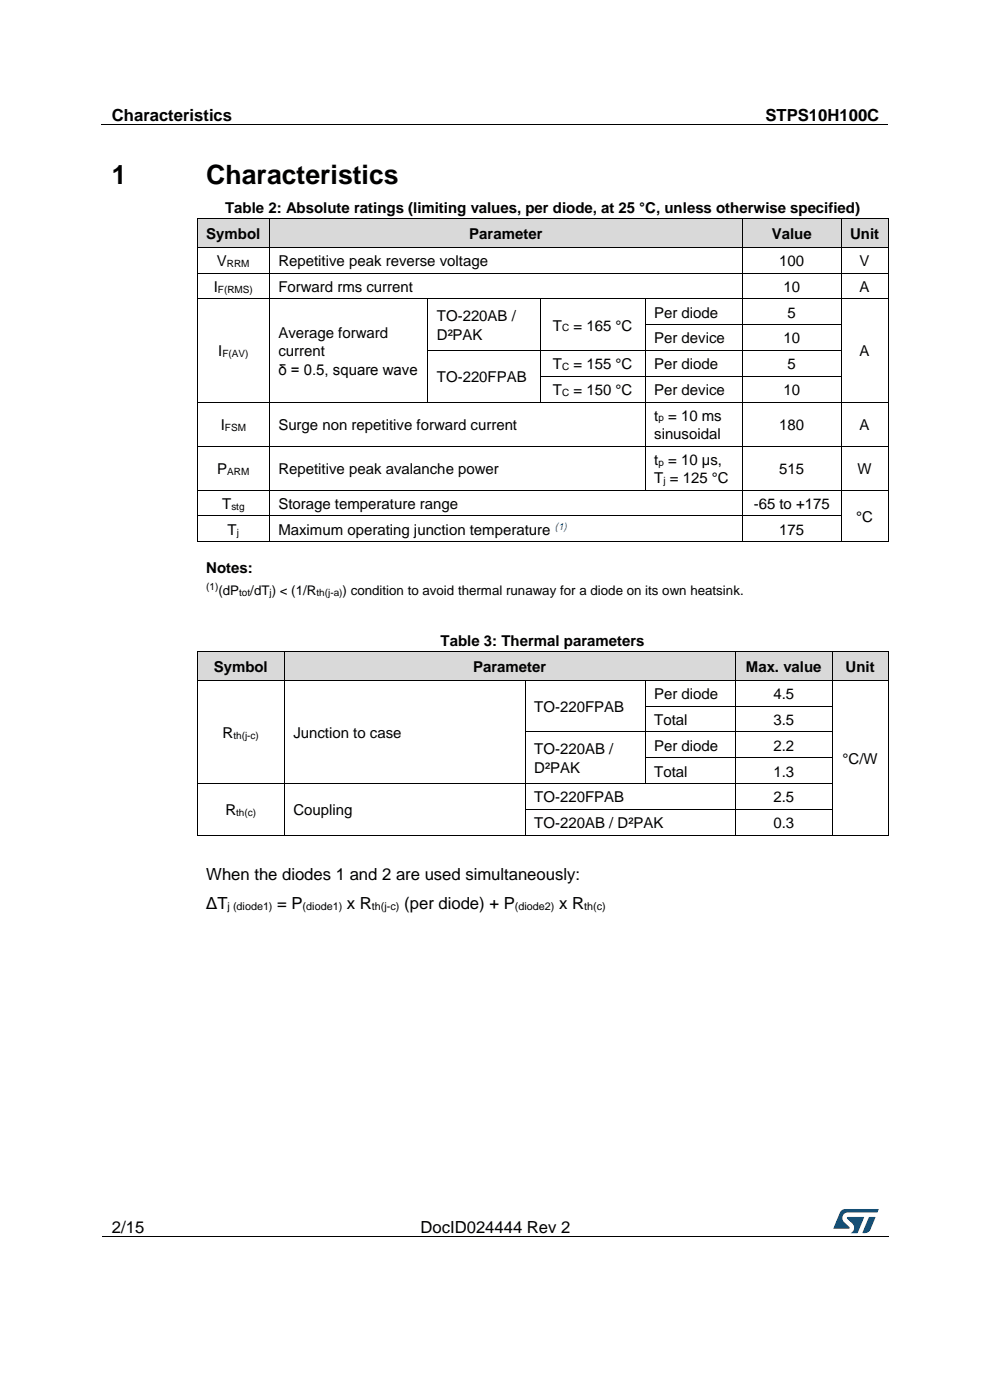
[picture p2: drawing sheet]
<svg xmlns="http://www.w3.org/2000/svg" width="210mm" height="297mm" viewBox="0 0 210 297" stroke-linecap="round" stroke-linejoin="round" font-family="sans-serif">
<path d="M21.5 26.4h166.7M21.5 262.4h166.7" fill="none" stroke="#000" stroke-width=".21"/>
<g fill="#000">
<path d="M104.8 26.4h.2v.1h-.2z" fill-rule="evenodd"/>
<path d="M61.6 262.3h.1v.2h-.1z" fill-rule="evenodd"/>
<path d="M148 262.3h.2v.2h-.2z" fill-rule="evenodd"/>
</g>
<g fill="#005288">
<path d="M178.2 256.9l.6-.4h.4l7 .1-.3 .6h-6.1a1.26 1.26 0 0 0-1.3 1.1 1.26 1.26 0 0 0 .8 1.4l.7 .6v.3l-3.3 .1z"/>
<path d="M184.2 258.2l1.3 .1-1 2.5a1.32 1.32 0 0 1-1.7 .7z"/>
<path d="M179.6 258.2l3.6 .1-1.5 3.3h-1.4a1.35 1.35 0 0 0 .7-1.2 1.35 1.35 0 0 0-.8-1.2l-.6-.6z"/>
</g>
<g fill="#d9d9d9">
<path d="M41.8 46.4h15.3v6h-15.3z" fill-rule="evenodd"/>
<path d="M43.7 46.4h11.5v6h-11.5z" fill-rule="evenodd"/>
<path d="M57.1 46.4h100.2v6h-100.2z" fill-rule="evenodd"/>
<path d="M59 46.4h96.5v6h-96.5z" fill-rule="evenodd"/>
<path d="M157.4 46.4h20.8v6h-20.8z" fill-rule="evenodd"/>
<path d="M159.3 46.4h17.1v6h-17.1z" fill-rule="evenodd"/>
<path d="M178.3 46.4h9.9v6h-9.9z" fill-rule="evenodd"/>
<path d="M180.2 46.4h6.1v6h-6.1z" fill-rule="evenodd"/>
</g>
<g fill="#000">
<path d="M41.7 52.4h.2v.2h-.2z" fill-rule="evenodd"/>
<path d="M41.7 52.4h.2v.2h-.2z" fill-rule="evenodd"/>
<path d="M41.7 57.9h.2v.1h-.2z" fill-rule="evenodd"/>
<path d="M41.8 46.3v.1z" fill-rule="evenodd"/>
<path d="M41.8 46.3v.1z" fill-rule="evenodd"/>
<path d="M41.9 52.4h.2v.2h-.2z" fill-rule="evenodd"/>
<path d="M57 52.4h.2v.2h-.2z" fill-rule="evenodd"/>
<path d="M57 57.9h.2v.1h-.2z" fill-rule="evenodd"/>
<path d="M57.1 46.3l.1 .1z" fill-rule="evenodd"/>
<path d="M57.2 52.4h.2v.2h-.2z" fill-rule="evenodd"/>
<path d="M157.3 52.4h.2v.2h-.2z" fill-rule="evenodd"/>
<path d="M157.3 57.9h.2v.1h-.2z" fill-rule="evenodd"/>
<path d="M157.3 46.3l.1 .1z" fill-rule="evenodd"/>
<path d="M157.5 52.4h.1v.2h-.1z" fill-rule="evenodd"/>
<path d="M178.2 52.4h.1v.2h-.1z" fill-rule="evenodd"/>
<path d="M178.2 57.9h.1v.1h-.1z" fill-rule="evenodd"/>
<path d="M178.2 46.3l.1 .1z" fill-rule="evenodd"/>
<path d="M178.3 52.4h.2v.2h-.2z" fill-rule="evenodd"/>
<path d="M188.2 52.4h.1v.2h-.1z" fill-rule="evenodd"/>
<path d="M188.2 52.4h.1v.2h-.1z" fill-rule="evenodd"/>
<path d="M188.2 57.9h.1v.1h-.1z" fill-rule="evenodd"/>
<path d="M188.2 46.3l.1 .1z" fill-rule="evenodd"/>
<path d="M188.2 46.3l.1 .1z" fill-rule="evenodd"/>
<path d="M41.7 63.3h.2v.2h-.2z" fill-rule="evenodd"/>
<path d="M41.7 68.8h.2v.2h-.2z" fill-rule="evenodd"/>
<path d="M41.7 74.3h.2v.1h-.2z" fill-rule="evenodd"/>
<path d="M41.7 79.7h.2v.2h-.2z" fill-rule="evenodd"/>
<path d="M57 63.3h.2v.2h-.2z" fill-rule="evenodd"/>
<path d="M57 68.8h.2v.2h-.2z" fill-rule="evenodd"/>
<path d="M57 74.3h.2v.1h-.2z" fill-rule="evenodd"/>
<path d="M57 79.7h.2v.2h-.2z" fill-rule="evenodd"/>
<path d="M90.6 63.3h.2v.2h-.2z" fill-rule="evenodd"/>
<path d="M90.6 68.8h.2v.2h-.2z" fill-rule="evenodd"/>
<path d="M90.6 74.3h.2v.1h-.2z" fill-rule="evenodd"/>
<path d="M90.6 79.7h.2v.2h-.2z" fill-rule="evenodd"/>
<path d="M114.4 63.3h.2v.2h-.2z" fill-rule="evenodd"/>
<path d="M114.4 68.8h.2v.2h-.2z" fill-rule="evenodd"/>
<path d="M114.4 74.3h.2v.1h-.2z" fill-rule="evenodd"/>
<path d="M114.4 79.7h.2v.2h-.2z" fill-rule="evenodd"/>
<path d="M136.7 63.3h.1v.2h-.1z" fill-rule="evenodd"/>
<path d="M136.7 68.8h.1v.2h-.1z" fill-rule="evenodd"/>
<path d="M136.7 74.3h.1v.1h-.1z" fill-rule="evenodd"/>
<path d="M136.7 79.7h.1v.2h-.1z" fill-rule="evenodd"/>
<path d="M157.3 63.3h.2v.2h-.2z" fill-rule="evenodd"/>
<path d="M157.3 68.8h.2v.2h-.2z" fill-rule="evenodd"/>
<path d="M157.3 74.3h.2v.1h-.2z" fill-rule="evenodd"/>
<path d="M157.3 79.7h.2v.2h-.2z" fill-rule="evenodd"/>
<path d="M178.2 63.3h.1v.2h-.1z" fill-rule="evenodd"/>
<path d="M178.2 68.8h.1v.2h-.1z" fill-rule="evenodd"/>
<path d="M178.2 74.3h.1v.1h-.1z" fill-rule="evenodd"/>
<path d="M178.2 79.7h.1v.2h-.1z" fill-rule="evenodd"/>
<path d="M188.2 63.3h.1v.2h-.1z" fill-rule="evenodd"/>
<path d="M188.2 68.8h.1v.2h-.1z" fill-rule="evenodd"/>
<path d="M188.2 74.3h.1v.1h-.1z" fill-rule="evenodd"/>
<path d="M188.2 79.7h.1v.2h-.1z" fill-rule="evenodd"/>
<path d="M41.7 85.2h.2v.2h-.2z" fill-rule="evenodd"/>
<path d="M41.7 94.6h.2v.1h-.2z" fill-rule="evenodd"/>
<path d="M57 85.2h.2v.2h-.2z" fill-rule="evenodd"/>
<path d="M57 94.6h.2v.1h-.2z" fill-rule="evenodd"/>
<path d="M90.6 85.2h.2v.2h-.2z" fill-rule="evenodd"/>
<path d="M114.4 85.2h.2v.2h-.2z" fill-rule="evenodd"/>
<path d="M136.7 85.2h.1v.2h-.1z" fill-rule="evenodd"/>
<path d="M136.7 94.6h.1v.1h-.1z" fill-rule="evenodd"/>
<path d="M157.3 85.2h.2v.2h-.2z" fill-rule="evenodd"/>
<path d="M157.3 94.6h.2v.1h-.2z" fill-rule="evenodd"/>
<path d="M178.2 85.2h.1v.2h-.1z" fill-rule="evenodd"/>
<path d="M178.2 94.6h.1v.1h-.1z" fill-rule="evenodd"/>
<path d="M188.2 85.2h.1v.2h-.1z" fill-rule="evenodd"/>
<path d="M188.2 94.6h.1v.1h-.1z" fill-rule="evenodd"/>
<path d="M41.7 103.9h.2v.2h-.2z" fill-rule="evenodd"/>
<path d="M41.7 109.4h.2v.1h-.2z" fill-rule="evenodd"/>
<path d="M41.7 114.8h.2v.2h-.2z" fill-rule="evenodd"/>
<path d="M41.7 114.8h.2v.2h-.2z" fill-rule="evenodd"/>
<path d="M57 103.9h.2v.2h-.2z" fill-rule="evenodd"/>
<path d="M57 109.4h.2v.1h-.2z" fill-rule="evenodd"/>
<path d="M57 114.8h.2v.2h-.2z" fill-rule="evenodd"/>
<path d="M136.7 103.9h.1v.2h-.1z" fill-rule="evenodd"/>
<path d="M157.3 103.9h.2v.2h-.2z" fill-rule="evenodd"/>
<path d="M157.3 109.4h.2v.1h-.2z" fill-rule="evenodd"/>
<path d="M157.3 114.8h.2v.2h-.2z" fill-rule="evenodd"/>
<path d="M178.2 103.9h.1v.2h-.1z" fill-rule="evenodd"/>
<path d="M178.2 109.4h.1v.1h-.1z" fill-rule="evenodd"/>
<path d="M178.2 114.8h.1v.2h-.1z" fill-rule="evenodd"/>
<path d="M188.2 103.9h.1v.2h-.1z" fill-rule="evenodd"/>
<path d="M188.2 109.4h.1v.1h-.1z" fill-rule="evenodd"/>
<path d="M188.2 114.8h.1v.2h-.1z" fill-rule="evenodd"/>
<path d="M188.2 114.8h.1v.2h-.1z" fill-rule="evenodd"/>
</g>
<g fill="none" stroke="#000" stroke-width=".21">
<path d="M41.8 46.4v6M41.8 52.6v5.3M41.8 58v5.3M41.8 46.3h15.3M41.9 57.9h15.1M42.1 52.5h14.9M57.1 46.4v6M57.1 52.6v5.3M57.1 58v5.3M57.2 46.3h100.1M57.2 57.9h100.1M57.4 52.5h99.9"/>
<path d="M157.4 46.4v6M157.4 52.6v5.3M157.4 58v5.3M157.4 46.3h20.8M157.5 57.9h20.7M157.6 52.5h20.6M178.3 46.4v6M178.3 52.6v5.3M178.3 58v5.3M178.3 46.3h9.9M178.3 57.9h9.9M178.5 52.5h9.7"/>
<path d="M188.2 46.4v6M188.2 52.6v5.3M188.2 58v5.3M41.8 63.5v5.3M41.8 69v5.3M41.8 74.4v5.3M41.8 79.9v5.3M41.9 63.4h15.1M57.1 63.5v5.3M57.1 69v5.3M57.1 74.4v5.3M57.1 79.9v5.3"/>
<path d="M57.2 63.4h33.4M90.7 63.5v5.3M90.7 69v5.3M90.7 74.4v5.3M90.7 79.9v5.3M90.8 63.4h23.6M90.8 74.3h23.6M114.5 63.5v5.3M114.5 69v5.3M114.5 74.4v5.3M114.5 79.9v5.3M114.6 63.4h22.1"/>
<path d="M114.6 74.3h22.1M114.6 79.8h22.1M136.8 63.5v5.3M136.8 69v5.3M136.8 74.4v5.3M136.8 79.9v5.3M136.8 63.4h20.5M136.8 68.9h20.5M136.8 74.3h20.5M136.8 79.8h20.5M157.4 63.5v5.3M157.4 69v5.3"/>
<path d="M157.4 74.4v5.3M157.4 79.9v5.3M157.5 63.4h20.7M157.5 68.9h20.7M157.5 74.3h20.7M157.5 79.8h20.7M178.3 63.5v5.3M178.3 69v5.3M178.3 74.4v5.3M178.3 79.9v5.3M178.3 63.4h9.9M188.2 63.5v5.3"/>
<path d="M188.2 69v5.3M188.2 74.4v5.3M188.2 79.9v5.3M41.8 85.4v9.2M41.8 94.7v9.2M41.9 85.3h15.1M41.9 94.6h15.1M57.1 85.4v9.2M57.1 94.7v9.2M57.2 85.3h33.4M57.2 94.6h79.5M90.8 85.3h23.6"/>
<path d="M114.6 85.3h22.1M136.8 85.4v9.2M136.8 94.7v9.2M136.8 85.3h20.5M136.8 94.6h20.5M157.4 85.4v9.2M157.4 94.7v9.2M157.5 85.3h20.7M157.5 94.6h20.7M178.3 85.4v9.2M178.3 94.7v9.2M178.3 85.3h9.9"/>
<path d="M178.3 94.6h9.9M188.2 85.4v9.2M188.2 94.7v9.2M41.8 104.1v5.3M41.8 109.5v5.3M41.9 104h15.1M41.9 109.5h15.1M41.9 114.9h15.1M57.1 104.1v5.3M57.1 109.5v5.3M57.2 104h79.5M57.2 109.5h100.1"/>
<path d="M57.2 114.9h100.1M136.8 104h20.5M157.4 104.1v5.3M157.4 109.5v5.3M157.5 104h20.7M157.5 109.5h20.7M157.5 114.9h20.7M178.3 104.1v5.3M178.3 109.5v5.3M178.3 104h9.9M178.3 114.9h9.9M188.2 104.1v5.3"/>
<path d="M188.2 109.5v5.3"/>
</g>
<g fill="#d9d9d9">
<path d="M41.8 138.3h18.4v6h-18.4z" fill-rule="evenodd"/>
<path d="M43.7 138.3h14.7v6h-14.7z" fill-rule="evenodd"/>
<path d="M60.3 138.3h95.5v6h-95.5z" fill-rule="evenodd"/>
<path d="M62.2 138.3h91.7v6h-91.7z" fill-rule="evenodd"/>
<path d="M155.8 138.3h20.6v6h-20.6z" fill-rule="evenodd"/>
<path d="M157.7 138.3h16.8v6h-16.8z" fill-rule="evenodd"/>
<path d="M176.5 138.3h11.7v6h-11.7z" fill-rule="evenodd"/>
<path d="M178.3 138.3h8v6h-8z" fill-rule="evenodd"/>
</g>
<g fill="#000">
<path d="M41.8 138.2v.1z" fill-rule="evenodd"/>
<path d="M41.8 138.2v.1z" fill-rule="evenodd"/>
<path d="M60.2 138.2l.1 .1z" fill-rule="evenodd"/>
<path d="M155.8 138.2v.1z" fill-rule="evenodd"/>
<path d="M176.4 138.2l.1 .1z" fill-rule="evenodd"/>
<path d="M188.2 138.2l.1 .1z" fill-rule="evenodd"/>
<path d="M188.2 138.2l.1 .1z" fill-rule="evenodd"/>
<path d="M41.7 144.3h.2v.1h-.2z" fill-rule="evenodd"/>
<path d="M41.7 144.3h.2v.1h-.2z" fill-rule="evenodd"/>
<path d="M41.7 149.7h.2v.2h-.2z" fill-rule="evenodd"/>
<path d="M41.7 155.2h.2v.2h-.2z" fill-rule="evenodd"/>
<path d="M41.9 144.3h.2v.1h-.2z" fill-rule="evenodd"/>
<path d="M60.2 144.3h.2v.1h-.2z" fill-rule="evenodd"/>
<path d="M60.2 149.7h.2v.2h-.2z" fill-rule="evenodd"/>
<path d="M60.2 155.2h.2v.2h-.2z" fill-rule="evenodd"/>
<path d="M60.4 144.3h.1v.1h-.1z" fill-rule="evenodd"/>
<path d="M111.3 144.3h.1v.1h-.1z" fill-rule="evenodd"/>
<path d="M111.3 149.7h.1v.2h-.1z" fill-rule="evenodd"/>
<path d="M111.3 155.2h.1v.2h-.1z" fill-rule="evenodd"/>
<path d="M136.6 144.3h.2v.1h-.2z" fill-rule="evenodd"/>
<path d="M136.6 149.7h.2v.2h-.2z" fill-rule="evenodd"/>
<path d="M136.6 155.2h.2v.2h-.2z" fill-rule="evenodd"/>
<path d="M155.7 144.3h.2v.1h-.2z" fill-rule="evenodd"/>
<path d="M155.7 149.7h.2v.2h-.2z" fill-rule="evenodd"/>
<path d="M155.7 155.2h.2v.2h-.2z" fill-rule="evenodd"/>
<path d="M155.9 144.3h.2v.1h-.2z" fill-rule="evenodd"/>
<path d="M176.4 144.3h.1v.1h-.1z" fill-rule="evenodd"/>
<path d="M176.4 149.7h.1v.2h-.1z" fill-rule="evenodd"/>
<path d="M176.4 155.2h.1v.2h-.1z" fill-rule="evenodd"/>
<path d="M176.5 144.3h.2v.1h-.2z" fill-rule="evenodd"/>
<path d="M188.2 144.3h.1v.1h-.1z" fill-rule="evenodd"/>
<path d="M188.2 144.3h.1v.1h-.1z" fill-rule="evenodd"/>
<path d="M188.2 149.7h.1v.2h-.1z" fill-rule="evenodd"/>
<path d="M188.2 155.2h.1v.2h-.1z" fill-rule="evenodd"/>
<path d="M41.7 160.7h.2v.2h-.2z" fill-rule="evenodd"/>
<path d="M41.7 166.2h.2v.1h-.2z" fill-rule="evenodd"/>
<path d="M41.7 171.6h.2v.2h-.2z" fill-rule="evenodd"/>
<path d="M41.7 177.1h.2v.2h-.2z" fill-rule="evenodd"/>
<path d="M41.7 177.1h.2v.2h-.2z" fill-rule="evenodd"/>
<path d="M60.2 160.7h.2v.2h-.2z" fill-rule="evenodd"/>
<path d="M60.2 166.2h.2v.1h-.2z" fill-rule="evenodd"/>
<path d="M60.2 171.6h.2v.2h-.2z" fill-rule="evenodd"/>
<path d="M60.2 177.1h.2v.2h-.2z" fill-rule="evenodd"/>
<path d="M111.3 160.7h.1v.2h-.1z" fill-rule="evenodd"/>
<path d="M111.3 166.2h.1v.1h-.1z" fill-rule="evenodd"/>
<path d="M111.3 171.6h.1v.2h-.1z" fill-rule="evenodd"/>
<path d="M111.3 177.1h.1v.2h-.1z" fill-rule="evenodd"/>
<path d="M136.6 160.7h.2v.2h-.2z" fill-rule="evenodd"/>
<path d="M136.6 166.2h.2v.1h-.2z" fill-rule="evenodd"/>
<path d="M155.7 160.7h.2v.2h-.2z" fill-rule="evenodd"/>
<path d="M155.7 166.2h.2v.1h-.2z" fill-rule="evenodd"/>
<path d="M155.7 171.6h.2v.2h-.2z" fill-rule="evenodd"/>
<path d="M155.7 177.1h.2v.2h-.2z" fill-rule="evenodd"/>
<path d="M176.4 160.7h.1v.2h-.1z" fill-rule="evenodd"/>
<path d="M176.4 166.2h.1v.1h-.1z" fill-rule="evenodd"/>
<path d="M176.4 171.6h.1v.2h-.1z" fill-rule="evenodd"/>
<path d="M176.4 177.1h.1v.2h-.1z" fill-rule="evenodd"/>
<path d="M188.2 160.7h.1v.2h-.1z" fill-rule="evenodd"/>
<path d="M188.2 166.2h.1v.1h-.1z" fill-rule="evenodd"/>
<path d="M188.2 171.6h.1v.2h-.1z" fill-rule="evenodd"/>
<path d="M188.2 177.1h.1v.2h-.1z" fill-rule="evenodd"/>
<path d="M188.2 177.1h.1v.2h-.1z" fill-rule="evenodd"/>
</g>
<g fill="none" stroke="#000" stroke-width=".21">
<path d="M41.8 138.3v6M41.8 138.2h18.4M60.3 138.3v6M60.3 138.2h95.5M155.8 138.3v6M155.8 138.2h20.6M176.4 138.3v6M176.5 138.2h11.7M188.2 138.3v6M41.8 144.4v5.3M41.8 149.9v5.3M41.8 155.4v5.3"/>
<path d="M42.1 144.4h18.1M60.3 144.4v5.3M60.3 149.9v5.3M60.3 155.4v5.3M60.5 144.4h50.8M111.3 144.4v5.3M111.3 149.9v5.3M111.3 155.4v5.3M111.4 144.4h25.2M111.4 155.3h25.2M136.7 144.4v5.3M136.7 149.9v5.3"/>
<path d="M136.7 155.4v5.3M136.8 144.4h18.9M136.8 149.8h18.9M136.8 155.3h18.9M155.8 144.4v5.3M155.8 149.9v5.3M155.8 155.4v5.3M155.9 149.8h20.5M155.9 155.3h20.5M156.1 144.4h20.3M176.4 144.4v5.3M176.4 149.9v5.3"/>
<path d="M176.4 155.4v5.3M176.7 144.4h11.5M188.2 144.4v5.3M188.2 149.9v5.3M188.2 155.4v5.3M41.8 160.9v5.3M41.8 166.3v5.3M41.8 171.8v5.3M41.9 166.2h18.3M41.9 177.2h18.3M60.3 160.9v5.3M60.3 166.3v5.3"/>
<path d="M60.3 171.8v5.3M60.4 166.2h50.9M60.4 177.2h50.9M111.3 160.9v5.3M111.3 166.3v5.3M111.3 171.8v5.3M111.4 166.2h25.2M111.4 171.7h44.3M111.4 177.2h44.3M136.7 160.9v5.3M136.8 160.8h18.9M136.8 166.2h18.9"/>
<path d="M155.8 160.9v5.3M155.8 166.3v5.3M155.8 171.8v5.3M155.9 160.8h20.5M155.9 166.2h20.5M155.9 171.7h20.5M155.9 177.2h20.5M176.4 160.9v5.3M176.4 166.3v5.3M176.4 171.8v5.3M176.5 177.2h11.7M188.2 160.9v5.3"/>
<path d="M188.2 166.3v5.3M188.2 171.8v5.3"/>
</g>
<g font-size="5.7">
<text x="23.7" y="39">1</text>
<text x="43.7" y="39">Characteristics</text>
</g>
<g font-size="3.5">
<text x="23.7" y="25.6">Characteristics</text>
<text x="162.2" y="25.6">STPS10H100C</text>
<text x="43.7" y="186.7">When the diodes 1 and 2 are used simultaneously:</text>
<text x="43.7" y="192.9">ΔT</text>
<text x="58.7" y="192.9">= P</text>
<text x="73.5" y="192.9">x R</text>
<text x="85.7" y="192.9">(per diode) + P</text>
<text x="118.5" y="192.9">x R</text>
<text x="23.7" y="261.5">2/15</text>
<text x="89.1" y="261.5">DocID024444 Rev 2</text>
</g>
<g font-size="3.2">
<text x="47.7" y="45.2">Table 2: Absolute ratings (limiting values, per diode, at 25 °C, unless otherwise specified)</text>
<text x="43.7" y="50.6">Symbol</text>
<text x="99.5" y="50.6">Parameter</text>
<text x="163.6" y="50.6">Value</text>
<text x="180.2" y="50.6">Unit</text>
<text x="46" y="56.5">V</text>
<text x="59" y="56.5">Repetitive peak reverse voltage</text>
<text x="165.2" y="56.5">100</text>
<text x="182.2" y="56.5">V</text>
<text x="45.3" y="61.9">I</text>
<text x="59" y="61.9">Forward rms current</text>
<text x="166" y="61.9">10</text>
<text x="182.2" y="61.9">A</text>
<text x="59" y="71.7">Average forward</text>
<text x="92.6" y="68.2">TO-220AB /</text>
<text x="117.2" y="70.1">T</text>
<text x="121.5" y="70.1">= 165 °C</text>
<text x="138.7" y="67.4">Per diode</text>
<text x="166.9" y="67.4">5</text>
<text x="46.3" y="75.6">I</text>
<text x="59" y="75.6">current</text>
<text x="92.6" y="72.1">D²PAK</text>
<text x="138.7" y="72.9">Per device</text>
<text x="166" y="72.9">10</text>
<text x="182.2" y="75.6">A</text>
<text x="59" y="79.5">δ = 0.5, square wave</text>
<text x="92.6" y="81.1">TO-220FPAB</text>
<text x="117.2" y="78.3">T</text>
<text x="117.2" y="83.8">T</text>
<text x="121.5" y="78.3">= 155 °C</text>
<text x="121.5" y="83.8">= 150 °C</text>
<text x="138.7" y="78.3">Per diode</text>
<text x="138.7" y="83.8">Per device</text>
<text x="166" y="83.8">10</text>
<text x="166.9" y="78.3">5</text>
<text x="138.7" y="89.2">t = 10 ms</text>
<text x="46.8" y="91.2">I</text>
<text x="59" y="91.2">Surge non repetitive forward current</text>
<text x="138.7" y="93.1">sinusoidal</text>
<text x="165.2" y="91.2">180</text>
<text x="182.2" y="91.2">A</text>
<text x="46" y="100.6">P</text>
<text x="59" y="100.6">Repetitive peak avalanche power</text>
<text x="138.7" y="98.6">t = 10 µs,</text>
<text x="165.2" y="100.6">515</text>
<text x="181.8" y="100.6">W</text>
<text x="47.1" y="108">T</text>
<text x="59" y="108">Storage temperature range</text>
<text x="138.7" y="102.5">T = 125 °C</text>
<text x="159.7" y="108">-65 to +175</text>
<text x="48.2" y="113.4">T</text>
<text x="59" y="113.4">Maximum operating junction temperature</text>
<text x="165.2" y="113.4">175</text>
<text x="181.5" y="110.7">°C</text>
<text x="43.7" y="121.5">Notes:</text>
<text x="93.4" y="137.1">Table 3: Thermal parameters</text>
<text x="45.3" y="142.5">Symbol</text>
<text x="100.3" y="142.5">Parameter</text>
<text x="158.1" y="142.5">Max. value</text>
<text x="179.2" y="142.5">Unit</text>
<text x="138.6" y="148.3">Per diode</text>
<text x="163.9" y="148.3">4.5</text>
<text x="113.2" y="151.1">TO-220FPAB</text>
<text x="138.6" y="153.8">Total</text>
<text x="163.9" y="153.8">3.5</text>
<text x="47.2" y="156.6">R</text>
<text x="62.2" y="156.6">Junction to case</text>
<text x="113.2" y="160.1">TO-220AB /</text>
<text x="138.6" y="159.3">Per diode</text>
<text x="163.9" y="159.3">2.2</text>
<text x="113.2" y="163.9">D²PAK</text>
<text x="138.6" y="164.8">Total</text>
<text x="163.9" y="164.8">1.3</text>
<text x="178.6" y="162">°C/W</text>
<text x="47.8" y="173">R</text>
<text x="62.2" y="173">Coupling</text>
<text x="113.2" y="170.2">TO-220FPAB</text>
<text x="163.9" y="170.2">2.5</text>
<text x="113.2" y="175.7">TO-220AB / D²PAK</text>
<text x="163.9" y="175.7">0.3</text>
</g>
<g font-size="2.8">
<text x="46.3" y="126.2">(dP</text>
<text x="53.1" y="126.2">/dT) &lt; (1/R</text>
<text x="72.6" y="126.2">) condition to avoid thermal runaway for a diode on its own heatsink.</text>
</g>
<g font-size="2.3">
<text x="48.2" y="193">j (diode1)</text>
<text x="64.1" y="193">(diode1)</text>
<text x="78.8" y="193">th(j-c)</text>
<text x="109.1" y="193">(diode2)</text>
<text x="123.8" y="193">th(c)</text>
</g>
<g font-size="2.1">
<text x="48.1" y="56.6">RRM</text>
<text x="46.2" y="62.1">F(RMS)</text>
<text x="119.2" y="70.3">C</text>
<text x="47.1" y="75.8">F(AV)</text>
<text x="119.2" y="78.5">C</text>
<text x="119.2" y="84">C</text>
<text x="139.5" y="89.4">p</text>
<text x="47.7" y="91.4">FSM</text>
<text x="48.2" y="100.7">ARM</text>
<text x="139.5" y="98.8">p</text>
<text x="140.6" y="102.7">j</text>
<text x="49.1" y="108.1">stg</text>
<text x="50.2" y="113.6">j</text>
<text x="43.7" y="125.2">(1)</text>
<text x="50.7" y="126.4">tot</text>
<text x="57.1" y="126.4">j</text>
<text x="67.1" y="126.4">th(j-a)</text>
<text x="49.5" y="156.7">th(j-c)</text>
<text x="50.1" y="173.1">th(c)</text>
</g>
<text font-size="2.1" fill="#00f" x="117.6" y="112.4">(1)</text>
</svg>
